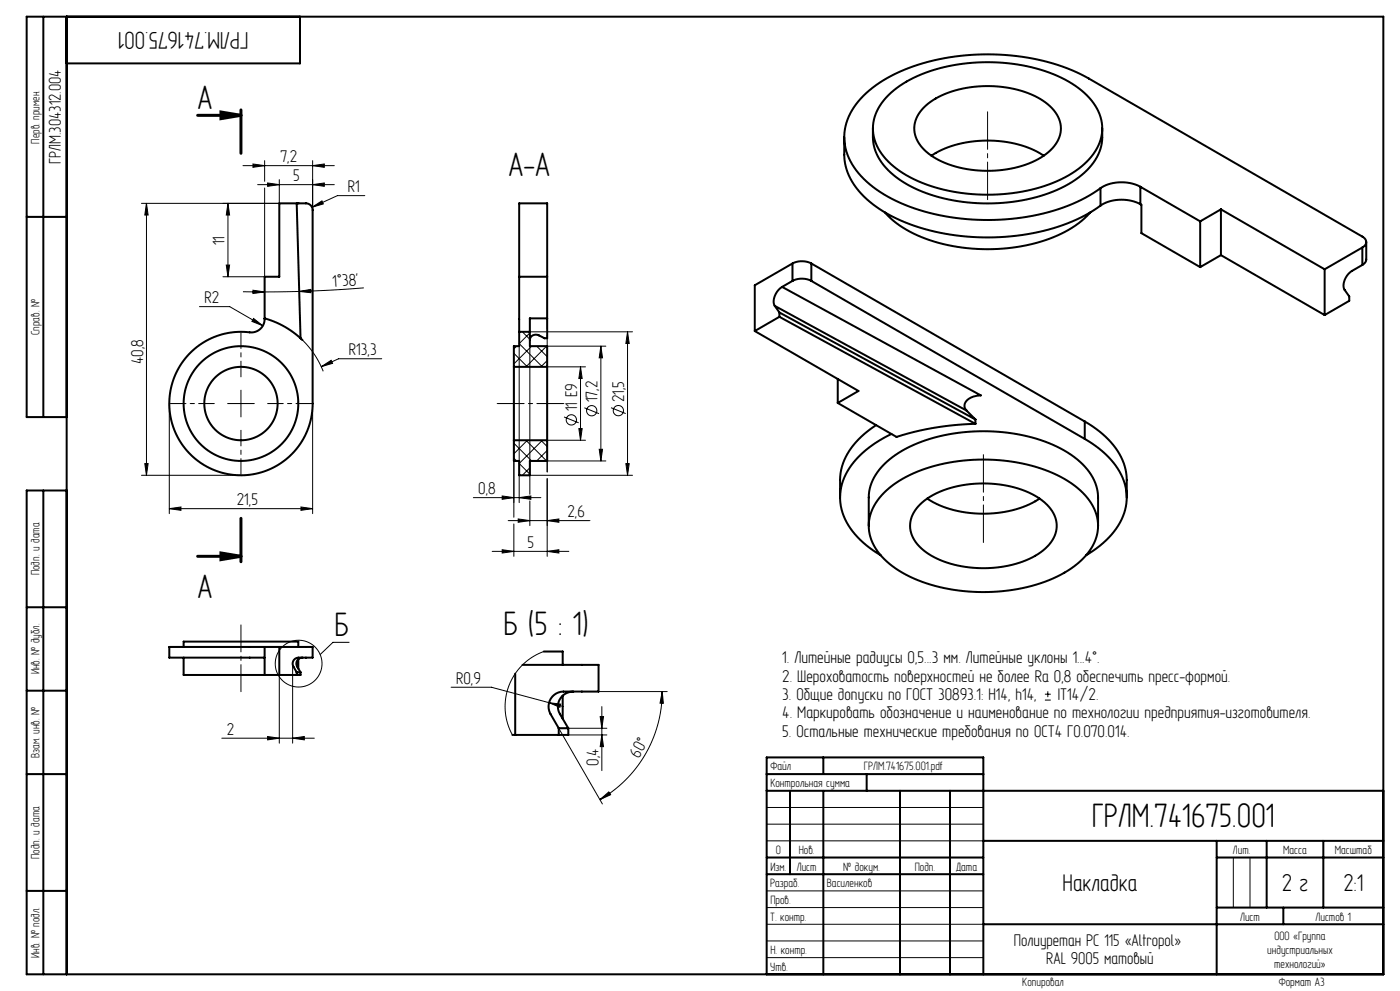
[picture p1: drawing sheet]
<svg xmlns="http://www.w3.org/2000/svg" width="420mm" height="297mm" viewBox="0 0 420 297" stroke-linecap="round" stroke-linejoin="round" font-family="sans-serif">
<g fill="none" stroke="#000" stroke-width=".3">
<path d="M72.9 49.6h27.4M75.9 49.1l3.5 .5-3.5 .5zM77.3 55.3h23M79.4 48.1v6.2M79.4 56.3v26.6h-12.5M80.3 54.8l3.5 .5-3.5 .5zM83.8 53.8v7.1h-41.4M93.8 55.3l3.5-.5v1zM93.8 49.6l3.5-.5v1zM93.8 48.1v14.8M109.4 58.6h-8.2l-7.6 3.5M43.9 60.9v81.5"/>
<path d="M43.9 60.9l.5 3.5h-1zM67.9 79.4h1l-.5 3.5zM68.4 60.9l.5 3.5h-1zM68.4 60.9v22M93.6 62.1l3-1.9 .4 .9zM59.8 91.9h9.1l10 5.7M72.9 87.4l6.5 .1M75.9 87l3.5 .5-3.5 .5zM76.1 95.5l2.8 2.1-3.3-1.3zM89.8 87.3l3.4-.6 .1 1zM89.8 87.3l-10.4 .2M109.1 86.3l-19.3 1"/>
<path d="M156.7 99.4l2.3 2.3M159 99.4h30.8M159 99.8l-3.2 3.2 6.9 6.9M164.2 82.9v15.5M188.3 99.4v43M188.3 99.4l.5 3.5h-1zM72.3 116.9v8M90.2 101.4a26.5 26.5 0 0 1 6.8 9.9M96.4 109.9l2.9-1.9 .5 .9zM114.5 107.5h-12.9l-5.2 2.4M154.2 109.9v45.1M154.2 105.9l4 4"/>
<path d="M155 103.7l-.8 .9M155.8 103.7v46.9M159 103.7v44.4M159.5 103.7l-5.3 5.4M161 103.7l3.2 3.2M164 103.7l-6.2 6.2M164.2 100.4v41M164.2 103.7h17.6M164.2 109.9h11.5M164.2 108.1l-1.9 1.8M174.2 109.9v22M174.2 109.9l.5 3.5h-1z"/>
<path d="M180.3 103.7l.5 3.5h-1zM180.3 103.7v34.4M43.4 138.9h1l-.5 3.5zM50.8 120.9v33M68.3 120.9h8M93.8 120.9v33M154.2 137.3l.8 .8M154.2 132.8l5.3 5.3M157.8 131.9l6.2 6.2M158.2 131.9l-4 4.1M162.3 131.9l1.9 1.9M162.7 131.9l-6.9 7 3.2 3.2"/>
<path d="M164.2 138.1h17.6M164.2 131.9h11.5M164.2 135l-3.2 3.1M169.2 125l4.4 1.7M173.7 128.4h1l-.5 3.5zM175.3 122.2l4.4 1.8M179.8 134.6h1l-.5 3.5zM183.3 122.2l4.4 1.7M187.8 138.9h1l-.5 3.5zM42.4 142.4h29.9M50.8 152.4l3.5-.5v1zM50.8 152.4h43"/>
<path d="M90.3 151.9l3.5 .5-3.5 .5zM142 149.1h20.3M150.7 148.6l3.5 .5-3.5 .5zM152.5 156h24.5M154.2 157v9.7M155.5 155.5l3.5 .5-3.5 .5zM155.8 149.1l3.5-.5v1zM159 142.4h30.8M159 140.2l-2.3 2.2M159 150.1v7.4M164.2 156l3.5-.5v1zM164.2 143.4v23.3"/>
<path d="M147.7 165.2h23M150.7 164.7l3.5 .5-3.5 .5zM164.2 165.2l3.5-.5v1zM87.8 198.9v23.8M104.7 192.5h-4.8l-3.8 3.7M163.1 195.3l-3.3 1.6-3 2.4-2.4 2.9-1.7 3.3-1 3.8-.1 3.8 .7 3.7 1.4 3.5M83.8 202.3v20.4M135.3 206h12.1l21.7 5.8M164.7 210.6l3.5 .4-.2 1zM174.6 207.3h25.6M180.1 214.8h1l-.5 3.5zM180.6 211.8v19.2"/>
<path d="M182.1 218.3h-14.5l13.1 22.6M198.7 207.3l.3 3.5-1-.1zM198.7 207.3a37.4 37.4 0 0 1-18.7 32.3M313.5 209.8h1.7M313.5 208.1h1.7M314.3 207.2v1.7M66.5 221.2h27.8M80.3 220.7l3.5 .5-3.5 .5zM87.8 221.2l3.5-.5v1zM170.5 220.3h11.6M180 239.6l2.6-2.3 .6 .9zM180.6 220.3l.5 3.5h-1z"/>
<path d="M230 242h65M230 247h65M230 252h65M370 257v15M375 257v15M230 277h65M230 272h65M230 267h65M230 287h65M230 282h65"/>
<circle cx="171.4" cy="125.8" r="1.54"/>
<circle cx="177.5" cy="123.1" r="1.54"/>
<circle cx="185.5" cy="123.1" r="1.54"/>
<circle cx="89.6" cy="198.9" r="7"/>
</g>
<path d="M66.3 33.6l6 1-6 1zM66.3 165.7l6 1-6 1z" fill="none" stroke="#000" stroke-width=".9" stroke-linecap="butt"/>
<path d="M169.2 120.9h-20M72.3 207.3v-20" fill="none" stroke="#000" stroke-width=".3" stroke-dasharray="15.2 1.3 1.3 1.3" stroke-dashoffset="7.1"/>
<path d="M72.3 112.9v-13.2M64.3 120.9h-13.2M72.3 128.9v13.2M80.3 120.9h13.2" fill="none" stroke="#000" stroke-width=".3" stroke-dasharray="15.2 1.3 1.3 1.3" stroke-dashoffset="10.5"/>
<path d="M296.3 59.8v-26.3M295 162.6v-26.3" fill="none" stroke="#000" stroke-width=".3" stroke-dasharray="15.2 1.3 1.3 1.3" stroke-dashoffset="4"/>
<path d="M59.3 34.6h13M72.3 32.9v13M72.3 155.3v13.1M59.3 166.7h13" fill="none" stroke="#000" stroke-width=".9"/>
<path d="M89.3 120.5h.2" fill="none" stroke="#000" stroke-width=".3" stroke-dasharray="15.2 1.3 1.3 1.3"/>
<g fill="none" stroke="#000" stroke-width=".6">
<path d="M13 5v120M20 5v287M90 5v14h-70M261.9 38.5a15.6 15.6 0 0 0 7.1 14.7 47.9 47.9 0 0 0 30.3 7.7 44 44 0 0 0 25.2-8.4 15.3 15.3 0 0 0 6.2-14M266.5 28.6a39.9 39.9 0 0 1 23.8-9.7 51.6 51.6 0 0 1 31.3 6.2 17.1 17.1 0 0 1 9 12.5 15.1 15.1 0 0 1-7 13 47.9 47.9 0 0 1-30.3 7.7 44 44 0 0 1-25.2-8.4 14.2 14.2 0 0 1-5.9-14 15.2 15.2 0 0 1 4.3-7.3zM277.1 32.3a27.1 27.1 0 0 1 18.7-6.5 28.7 28.7 0 0 1 19.2 6 8.5 8.5 0 0 1-.5 13.8 30.5 30.5 0 0 1-22 5.4 23.8 23.8 0 0 1-16.3-7.4 8.1 8.1 0 0 1 .9-11.3zM253.3 41.1v5.2a18.7 18.7 0 0 0 7.6 14.2 53 53 0 0 0 29.1 10.4 64.7 64.7 0 0 0 36.8-7.1l3.4-2.2M279.4 46.7a33.8 33.8 0 0 1 26.9-3.2 24 24 0 0 1 6.8 3.2M330.2 56.4a58.1 58.1 0 0 1-33.5 9.5 60.7 60.7 0 0 1-32.6-8.4 21.6 21.6 0 0 1-10.7-14.9 17.6 17.6 0 0 1 6.5-14.7 49.8 49.8 0 0 1 26.6-11 66.1 66.1 0 0 1 40.2 6.7l82 47.3a1.72 1.72 0 0 1 1.2 1.6 1.72 1.72 0 0 1-1.2 1.7M330.2 56.4v5.2M342.1 56a12.3 12.3 0 0 0-11.9 .4M342.1 56l18 10.3"/>
<path d="M342.1 56v5.2M8 65h12M83.8 60.9h8a2 2 0 0 1 2 2v58a21.5 21.5 0 0 1-22.7 21.5 21.5 21.5 0 0 1-20.2-23.8 21.5 21.5 0 0 1 24.8-19 4 4 0 0 0 3.7-4v-12.7h4.4zM89 60.9l1.2 40.5M237.7 79a6.3 6.3 0 0 1 5.7 0M237.7 79l-11.3 6.5v13.7M237.7 79v5.2M243.4 79v5.2M243.4 79l82 47.3M265.4 63.6a34.3 34.3 0 0 0 19.1 9.9 53.9 53.9 0 0 0 36.1-4.6 24.8 24.8 0 0 0 6.5-5.3M342.1 61.2a12.3 12.3 0 0 0-11.9 .4M342.1 61.2l.3 .2v8.5l17.7 10.2"/>
<path d="M360.1 66.3v13.8M366.3 62.7l31.1 18M366.3 62.7l-6.2 3.6M366.3 76.5l31.1 17.9M366.3 62.7v13.8M366.3 76.5l-6.2 3.6M408.7 79.4l-3.1 1.8a4.9 4.9 0 0 0-2.2 5.7l1.4 2v1.3l-7.4 4.2M408.7 74.2l-11.3 6.5M408.7 74.2v5.2M409.9 72.5l-.1 5.6-.5 .8-.6 .5M79.4 95.4a26.5 26.5 0 0 1 10.8 6M155.8 82.9h8.4"/>
<path d="M155.8 99.4v4.3h-1.6v6.2M155.8 99.4h3.2M159 99.4v4.3h5.2v6.2M164.2 95.4h-5.2v4M164.2 95.4v-34.5h-8.4v38.5M164.2 95.4v6h-.8l-1.7-.9a1.83 1.83 0 0 0-2.7 1.4M226.4 99.2l31.1 18-6.2 3.6M232.4 91.7l1.4 1.9M232.4 91.7l57.6 31.3M233.8 93.6v1.4M233.8 95l-7.4 4.2M233.8 95l58.8 32"/>
<path d="M233.8 93.6l58.8 32.1M234.6 86a4.9 4.9 0 0 0-2.2 5.7M234.6 86l59.7 32.5a4.4 4.4 0 0 0-5 2.9l.1 .8 .6 .8M237.7 84.2a6.3 6.3 0 0 1 5.7 0M237.7 84.2l-3.1 1.8M243.4 84.2l82 47.3M397.4 80.7v13.7M90.2 101.4l.6 .5M154.2 109.9v22M154.2 109.9h10M164.2 109.9v22M251.3 113.6v7.2"/>
<path d="M20 125h-12v-120h407v287h-407v-145h12M154.2 131.9v6.2h1.6v4.3h3.2v-4.3h5.2v-6.2M154.2 131.9h10M251.3 120.8l17.7 10.1a83.9 83.9 0 0 1 23.6-3.9M262.8 127.4a22.2 22.2 0 0 0-10.6 14.3l-.2 7.4M267.4 130.1a27.3 27.3 0 0 0-14.5 13.9 16 16 0 0 0 4.3 16.9 32.1 32.1 0 0 0 7 5.5M290 123l2.6 2.7M292.6 125.7v1.3M325.4 131.5a23.8 23.8 0 0 1 12.3 14.6 16.7 16.7 0 0 1-5.8 15.8l-2.8 2.4-3.3 2.1M325.4 126.3a23.8 23.8 0 0 1 12.3 14.5l.3 2.9v5.4M325.4 126.3v5.2M13 147v145"/>
<path d="M260.6 157.6v-8.5a16.1 16.1 0 0 1 8.1-12.8 49.6 49.6 0 0 1 30.8-6.9 42 42 0 0 1 24.5 9 14.7 14.7 0 0 1 5.4 10.7v8.5M265.2 147.7a39.9 39.9 0 0 1 23.8-9.7 51.6 51.6 0 0 1 31.4 6.2 17.1 17.1 0 0 1 9 12.5 15.1 15.1 0 0 1-7.1 13 47.9 47.9 0 0 1-30.3 7.7 44 44 0 0 1-25.2-8.4 14.2 14.2 0 0 1-5.9-14 15.2 15.2 0 0 1 4.3-7.3zM276.1 151.1a27.8 27.8 0 0 1 19.1-6.2 28.6 28.6 0 0 1 18.2 5.7 8.5 8.5 0 0 1 .2 13.8 29.8 29.8 0 0 1-21.7 5.8 24.6 24.6 0 0 1-16.7-7.2 8.2 8.2 0 0 1 .9-11.9zM278.2 149.4a34 34 0 0 0 28.6 2.6l2.9-1.3 2.2-1.3M8 182h12M55.1 193.9v-1.6h34.4v1.6M55.1 197.1v5.2h24.3M79.4 193.9h14.4v3.2h-4.2a1.8 1.8 0 0 0-1.6 2.7l1 1.7M79.4 193.9h-28.6v3.2h28.6M79.4 193.9v8.4M83.8 193.9v8.4M89.5 197.6v2.8"/>
<path d="M90.8 197.1a1.8 1.8 0 0 0-1.6 2.7l1 1.7M156.8 199.3h22.8v8h-10.5a4.5 4.5 0 0 0-3.9 6.7l2.4 4.3M163.1 195.3h5.7v4M8 207h12M89 201.5v.8M89 201.5h1.2M90.2 201.5v.8h-10.8M154.6 201.9v18.4M167.6 218.3v2M167.6 218.3h2.9M168.8 208.5v6.9M170.5 218.3v2h-16.8"/>
<path d="M172 207.3a4.5 4.5 0 0 0-4 6.7l2.5 4.3M8 232h12M230 237h185M230 232h65M237 237v25M247 227v5M247 237v55M260 232v5M270 237v55M285 237v55M230 257h65M295 252h120"/>
<path d="M365 252v40M365 257h50M380 252v20M397 252v20M8 267h12M230 262h65M295 277h120M365 272h50M385 272v5M230 292v-65h65v65"/>
<circle cx="72.3" cy="120.9" r="11"/>
<circle cx="72.3" cy="120.9" r="17.2"/>
</g>
<g fill="#000">
<path d="M66.3 33.6l6 1-6 1zM66.3 165.7l6 1-6 1z"/>
<path d="M93.8 55.3l3.5-.5v1zM80.3 54.8l3.5 .5-3.5 .5zM93.8 49.6l3.5-.5v1zM75.9 49.1l3.5 .5-3.5 .5z"/>
<path d="M68.4 60.9l.5 3.5h-1zM67.9 79.4h1l-.5 3.5z"/>
<path d="M93.6 62.1l3.4-1-.4-.9zM96.4 109.9l3.4-1-.5-.9zM76.1 95.5l-.5 .8 3.3 1.3zM155.5 155.5l3.5 .5-3.5 .5zM164.2 156l3.5-.5v1zM150.7 148.6l3.5 .5-3.5 .5zM155.8 149.1l3.5-.5v1zM80.3 220.7l3.5 .5-3.5 .5zM87.8 221.2l3.5-.5v1zM164.7 210.6l3.3 1.4 .2-1z"/>
<path d="M75.9 87l3.5 .5-3.5 .5zM89.8 87.3l3.4-.6 .1 1z"/>
<path d="M188.3 99.4l.5 3.5h-1zM187.8 138.9h1l-.5 3.5z"/>
<path d="M174.2 109.9l.5 3.5h-1zM173.7 128.4h1l-.5 3.5z"/>
<path d="M180.3 103.7l.5 3.5h-1zM179.8 134.6h1l-.5 3.5z"/>
<path d="M43.4 138.9h1l-.5 3.5zM43.9 60.9l.5 3.5h-1z"/>
<path d="M50.8 152.4l3.5-.5v1zM90.3 151.9l3.5 .5-3.5 .5z"/>
<path d="M150.7 164.7l3.5 .5-3.5 .5zM164.2 165.2l3.5-.5v1z"/>
<path d="M180.1 214.8h1l-.5 3.5zM180.6 220.3l.5 3.5h-1z"/>
<path d="M180 239.6l2.6-2.3 .6 .9zM198.7 207.3l.3 3.5-1-.1z"/>
</g>
<g font-size="11">
<text x="59.3" y="32.6">A</text>
<text x="152.6" y="52.7">A-A</text>
<text x="59.3" y="179.3">A</text>
<text x="100.4" y="190.6">Б</text>
<text x="151" y="190.3">Б (5 : 1)</text>
<text x="327.5" y="248">ГРЛМ.741675.001</text>
</g>
<g font-size="7.8">
<text x="74.6" y="9.5" transform="rotate(-180 74.6 9.5)">ГРЛМ.741675.001</text>
<text x="318.8" y="267">Накладка</text>
<text x="384.6" y="267">2 г</text>
<text x="403" y="267">2:1</text>
</g>
<g font-size="5.5">
<text x="18.2" y="49.2" transform="rotate(-90 18.2 49.2)">ГРЛМ.304312.004</text>
<text x="84.1" y="48.6">7,2</text>
<text x="88" y="54.3">5</text>
<text x="104.4" y="57.6">R1</text>
<text x="67.4" y="73.6" transform="rotate(-90 67.4 73.6)">11</text>
<text x="99.9" y="85.9" transform="rotate(-4 99.9 85.9)">1°38'</text>
<text x="61.3" y="90.9">R2</text>
<text x="104.7" y="106.5">R13,3</text>
<text x="42.9" y="109.1" transform="rotate(-90 42.9 109.1)">40,8</text>
<text x="173.2" y="123.3" transform="rotate(-90 173.2 123.3)">11 E9</text>
<text x="179.3" y="120.5" transform="rotate(-90 179.3 120.5)">17,2</text>
<text x="187.3" y="120.5" transform="rotate(-90 187.3 120.5)">21,5</text>
<text x="143.5" y="148.1">0,8</text>
<text x="71" y="151.4">21,5</text>
<text x="170.2" y="155">2,6</text>
<text x="158.2" y="164.3">5</text>
<text x="234.7" y="198.8">1. Литейные радиусы 0,5...3 мм. Литейные уклоны 1...4°.</text>
<text x="136.8" y="205">R0,9</text>
<text x="234.7" y="204.3">2. Шероховатость поверхностей не более Ra 0,8 обеспечить пресс-формой.</text>
<text x="234.7" y="209.8">3. Общие допуски по ГОСТ 30893.1: H14, h14,</text>
<text x="317.3" y="209.8">IT14/2.</text>
<text x="234.7" y="215.3">4. Маркировать обозначение и наименование по технологии предприятия-изготовителя.</text>
<text x="68" y="220.2">2</text>
<text x="234.7" y="220.8">5. Остальные технические требования по ОСТ4 ГО.070.014.</text>
<text x="191.7" y="227.5" transform="rotate(-61 191.7 227.5)">60°</text>
<text x="179.6" y="229.5" transform="rotate(-90 179.6 229.5)">0,4</text>
<text x="304.1" y="283.5">Полиуретан PC 115 «Altropol»</text>
<text x="313.9" y="289">RAL 9005 матовый</text>
</g>
<g font-size="3.9">
<text x="11.9" y="43.1" transform="rotate(-90 11.9 43.1)">Перв. примен.</text>
<text x="11.9" y="100.4" transform="rotate(-90 11.9 100.4)">Справ. №</text>
<text x="11.9" y="172.4" transform="rotate(-90 11.9 172.4)">Подп. и дата</text>
<text x="11.9" y="202.1" transform="rotate(-90 11.9 202.1)">Инв. № дубл.</text>
<text x="11.9" y="227.2" transform="rotate(-90 11.9 227.2)">Взам. инв. №</text>
<text x="231.2" y="230.9">Файл</text>
<text x="259.2" y="230.9">ГРЛМ.741675.001.pdf</text>
<text x="231.1" y="235.9">Контрольная сумма</text>
<text x="11.9" y="257.4" transform="rotate(-90 11.9 257.4)">Подп. и дата</text>
<text x="232.7" y="255.9">0</text>
<text x="239.6" y="255.9">Нов.</text>
<text x="369.9" y="255.9">Лит.</text>
<text x="384.9" y="255.9">Масса</text>
<text x="400.4" y="255.9">Масштаб</text>
<text x="231.1" y="260.9">Изм.</text>
<text x="239" y="260.9">Лист</text>
<text x="253" y="260.9">№ докум.</text>
<text x="274.4" y="260.9">Подп.</text>
<text x="286.9" y="260.9">Дата</text>
<text x="231.1" y="265.9">Разраб.</text>
<text x="248.1" y="265.9">Василенков</text>
<text x="231.1" y="275.9">Т. контр.</text>
<text x="231.1" y="270.9">Пров.</text>
<text x="372" y="275.9">Лист</text>
<text x="394.7" y="275.9">Листов 1</text>
<text x="382.3" y="281.7">ООО «Группа</text>
<text x="11.9" y="287.1" transform="rotate(-90 11.9 287.1)">Инв. № подл.</text>
<text x="231.1" y="285.9">Н. контр.</text>
<text x="380.2" y="285.9">индустриальных</text>
<text x="231.1" y="290.9">Утв.</text>
<text x="382.2" y="290.1">технологий»</text>
<text x="306.7" y="295.6">Копировал</text>
<text x="383.6" y="295.4">Формат A3</text>
</g>
</svg>
